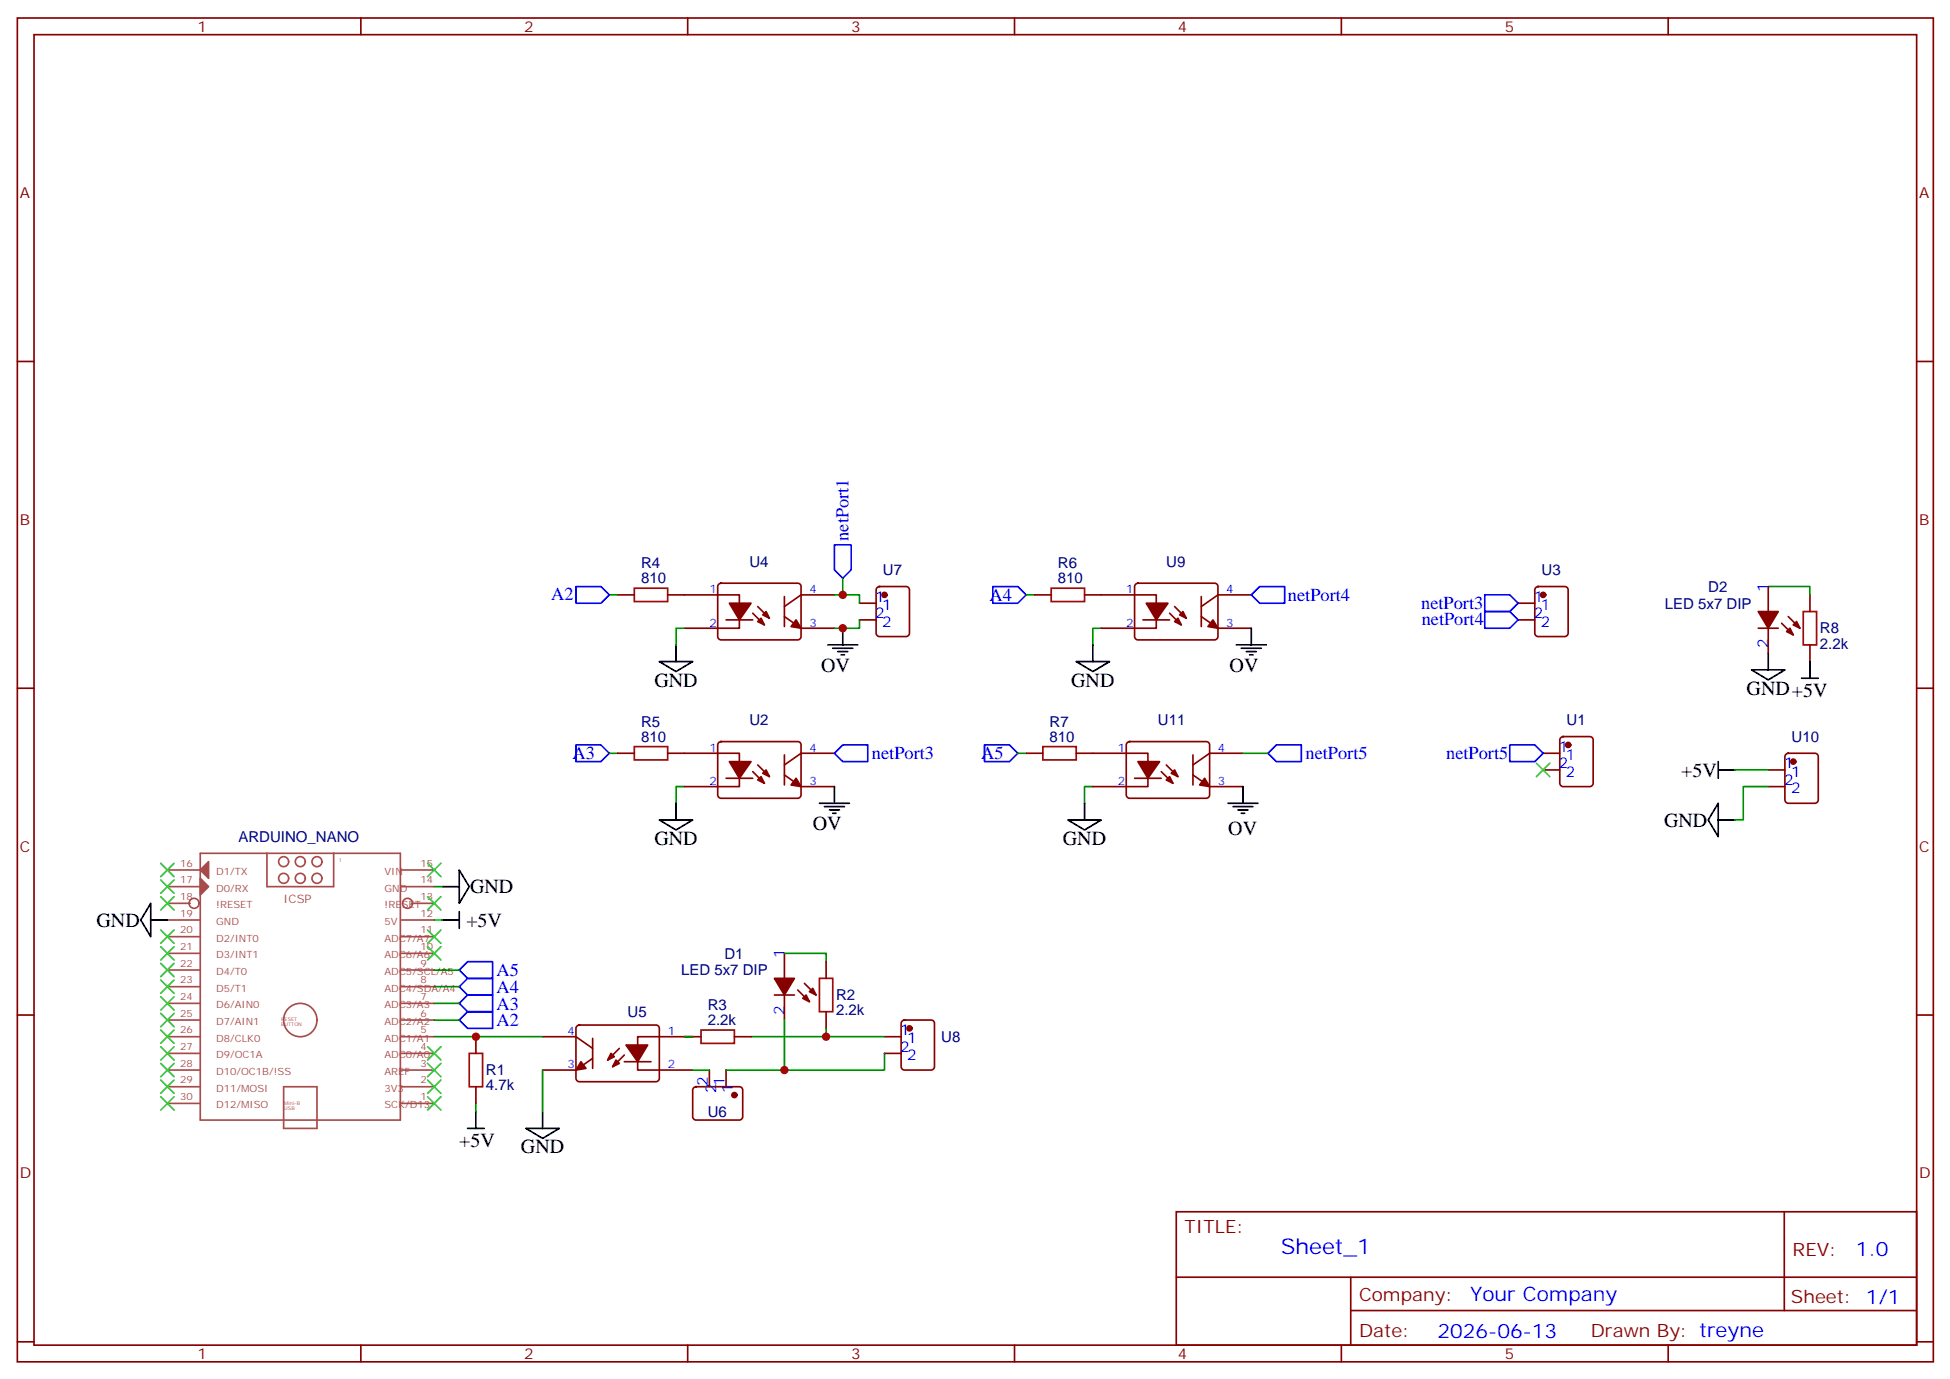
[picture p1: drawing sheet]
<svg xmlns="http://www.w3.org/2000/svg" width="413mm" height="292mm" viewBox="0 0 413 292" stroke-linecap="round" stroke-linejoin="round" font-family="sans-serif">
<g fill="none" stroke="#870000" stroke-width=".35">
<path d="M3.7 3.8h405.3v284.3h-405.3zM7.2 7.3h398.3v277.3h-398.3zM76.3 3.8v3.5M145.5 3.8v3.5M214.6 3.8v3.5M283.8 3.8v3.5M352.9 3.8v3.5M3.7 76.5h3.5M405.5 76.5h3.5M130.7 125.9h3.5M141.3 125.9h15.1v7h-11.6M152.1 123.6l.4-.2h16.3a.71 .71 0 0 1 .7 .7v10.6a.76 .76 0 0 1-.7 .7h-16.3a.76 .76 0 0 1-.7-.7v-10.6z"/>
<path d="M153.6 131.2h5.6M159.2 129.8l2.5 2.4M160.3 128.3l2.5 2.5M165.9 126.2v6.4M165.9 130.5l3.6 2.4h7M176.5 125.9h-7l-3.6 2.4M181.8 131.2h3.5M181.8 127.6h3.5M185.6 124.3l.5-.2h5.6a.71 .71 0 0 1 .7 .7v9.2a.76 .76 0 0 1-.7 .7h-5.6a.76 .76 0 0 1-.8-.7v-9.2zM218.9 125.9h3.5M229.4 125.9h15.2v7h-11.6M240.3 123.6l.4-.2h16.3a.71 .71 0 0 1 .7 .7v10.6a.76 .76 0 0 1-.7 .7h-16.3a.76 .76 0 0 1-.7-.7v-10.6z"/>
<path d="M241.8 131.2h5.6M247.4 129.8l2.5 2.4M248.5 128.3l2.5 2.5M254.1 130.5l3.6 2.4h7M254.1 126.2v6.4M264.7 125.9h-7l-3.6 2.4M321.2 131.2h3.5M321.2 127.6h3.5M324.9 124.3l.5-.2h5.6a.71 .71 0 0 1 .8 .7v9.2a.76 .76 0 0 1-.8 .7h-5.6a.76 .76 0 0 1-.7-.7v-9.2zM372 132.9h4.2M374.1 124.1v5.3M374.1 132.9v5.3"/>
<path d="M376.9 131.9l2.5 2.4M378.3 130.5l2.5 2.4M382.9 125.9v3.5M382.9 136.5v3.5M3.7 145.6h3.5M130.7 159.4h3.5M141.3 159.4h15.1v7h-11.6M152.1 157.1l.4-.2h16.3a.71 .71 0 0 1 .7 .7v10.6a.76 .76 0 0 1-.7 .7h-16.3a.76 .76 0 0 1-.7-.7v-10.6zM165.9 159.7v6.4M176.5 159.4h-7l-3.6 2.5M217.1 159.4h3.5M227.7 159.4h15.2v7h-11.7"/>
<path d="M238.5 157.1l.5-.2h16.2a.71 .71 0 0 1 .7 .7v10.6a.76 .76 0 0 1-.7 .7h-16.2a.76 .76 0 0 1-.7-.7v-10.6zM252.4 159.7v6.4M263 159.4h-7.1l-3.5 2.5M326.5 159.4h3.5M330.2 156.1l.5-.2h5.6a.71 .71 0 0 1 .7 .7v9.1a.76 .76 0 0 1-.7 .7h-5.6a.76 .76 0 0 1-.7-.7v-9.1zM377.8 159.6l.5-.2h5.7a.71 .71 0 0 1 .7 .7v9.2a.76 .76 0 0 1-.7 .7h-5.7a.76 .76 0 0 1-.7-.7v-9.2zM405.5 145.6h3.5M153.6 164.7h5.6M159.2 163.3l2.5 2.4M160.3 161.9l2.5 2.4M165.9 164l3.6 2.4h7M240 164.7h5.7"/>
<path d="M245.7 163.3l2.4 2.4M246.7 161.9l2.5 2.4M252.4 164l3.5 2.4h7.1M326.5 162.9h3.5M374.1 166.4h3.5M374.1 162.9h3.5M3.7 214.8h3.5M100.7 219.4v3.5M114.8 219.4h7l3.6 2.4M122.1 217.1l.5-.2h16.2a.71 .71 0 0 1 .7 .7v10.6a.76 .76 0 0 1-.7 .7h-16.2a.76 .76 0 0 1-.8-.7v-10.6zM125.4 219.7v6.4M148.3 219.4h-13.4v7h11.6"/>
<path d="M155.4 219.4h3.5M163.8 210.5h4.3M165.9 201.7v5.3M165.9 210.5v5.3M168.8 209.5l2.4 2.4M170.2 208.1l2.4 2.4M174.8 203.5v3.5M174.8 214.1v3.5M187.1 219.4h3.5M190.9 216l.4-.2h5.7a.71 .71 0 0 1 .7 .7v9.2a.76 .76 0 0 1-.7 .7h-5.7a.76 .76 0 0 1-.7-.7v-9.2zM405.5 214.8h3.5M100.7 229.9v3.6"/>
<path d="M125.4 223.9l-3.6 2.5h-7M131 221.8l-2.4 2.5M132.1 224.6h5.6M132.1 223.2l-2.5 2.5M146.8 230.1l.4-.2h9.2a.71 .71 0 0 1 .7 .7v5.7a.76 .76 0 0 1-.7 .7h-9.2a.76 .76 0 0 1-.7-.7v-5.7zM150.1 226.4v3.5M153.6 226.4v3.5M187.1 222.9h3.5M248.8 256.4h156.7v28.2h-156.7zM377.5 256.4v20.9M248.9 270.2h156.5M285.8 277.3h119.6"/>
<path d="M285.8 270.2v14.2M3.7 283.9h3.5M76.3 284.6v3.5M145.5 284.6v3.5M214.6 284.6v3.5M283.8 284.6v3.5M352.9 284.6v3.5M405.5 283.9h3.5"/>
</g>
<g fill="none" stroke="#a64a4a" stroke-width=".35">
<path d="M35.4 187.6h7M35.4 191.1h4.8M35.4 194.7h7M35.4 198.2h7M35.4 184.1h7M42.4 180.6h42.3v56.4h-42.3zM56.5 180.6v7h14.1v-7M61.1 185.8a1.06 1.06 0 0 0-1.5-.9 1.06 1.06 0 0 0-.3 1.7 1.06 1.06 0 0 0 1.7-.4l.1-.3M61.1 182.3a1.06 1.06 0 0 0-1.5-.9 1.06 1.06 0 0 0-.3 1.7 1.06 1.06 0 0 0 1.7-.4l.1-.4M84.9 187.6h7M84.9 194.7h7M84.9 198.2h7"/>
<path d="M84.9 184.1h7M87 191.1h4.9M35.4 219.4h7M35.4 215.8h7M35.4 212.3h7M35.4 208.8h7M35.4 205.2h7M35.4 201.7h7M84.9 219.4h7M84.9 215.8h7M84.9 212.3h7M84.9 208.8h7"/>
<path d="M84.9 205.2h7M84.9 201.7h7M35.4 229.9h7M35.4 222.9h7M35.4 226.4h7M35.4 233.5h7M60 229.9h7.1v8.9h-7.1zM84.9 229.9h7M84.9 222.9h7M84.9 226.4h7M84.9 233.5h7"/>
<circle cx="41.1" cy="191.1" r="1.06"/>
<circle cx="63.5" cy="182.3" r="1.06"/>
<circle cx="63.5" cy="185.8" r="1.06"/>
<circle cx="67.1" cy="185.8" r="1.06"/>
<circle cx="67.1" cy="182.3" r="1.06"/>
<circle cx="86.2" cy="191.1" r="1.06"/>
<circle cx="63.5" cy="215.8" r="3.5"/>
</g>
<g fill="#a64a4a" stroke="#a64a4a" stroke-width=".35">
<path d="M42.4 184.1l1.7-1.8v3.5z"/>
<path d="M42.4 185.8l1.7 1.8-1.7 1.8z"/>
</g>
<g fill="#870000" stroke="#870000" stroke-width=".35">
<path d="M154.3 127.6h4.6l-2.5 3.6z"/>
<path d="M161.4 130.1l.7-.7 .7 1.4z"/>
<path d="M160.3 131.5l.7-.7 .7 1.4z"/>
<path d="M168.4 131.2l1.1 1.7-2.1-.3z"/>
<path d="M132.4 221.1h4.6l-2.1 3.5z"/>
<path d="M129.3 222.9l.7 .7-1.4 .7z"/>
<path d="M130.3 224.3l.7 .7-1.4 .7z"/>
<path d="M122.9 224.6l1.1 1.5-2.2 .3z"/>
<path d="M163.8 207h4.3l-2.2 3.5z"/>
<path d="M169.8 211.2l.7-.7 .7 1.4z"/>
<path d="M171.2 209.8l.7-.7 .7 1.4z"/>
<path d="M154.3 161.1h4.6l-2.5 3.6z"/>
<path d="M161.4 163.6l.7-.7 .7 1.4z"/>
<path d="M160.3 165l.7-.7 .7 1.4z"/>
<path d="M168.4 164.7l1.1 1.7-2.1-.3z"/>
<path d="M242.5 127.6h4.6l-2.5 3.6z"/>
<path d="M249.6 130.1l.7-.7 .7 1.4z"/>
<path d="M248.5 131.5l.7-.7 .7 1.4z"/>
<path d="M256.6 131.2l1.1 1.7-2.1-.3z"/>
<path d="M240.7 161.1h4.6l-2.4 3.6z"/>
<path d="M247.8 163.6l.7-.7 .7 1.4z"/>
<path d="M246.7 165l.7-.7 .7 1.4z"/>
<path d="M254.8 164.7l1.1 1.7-2.1-.3z"/>
<path d="M372 129.4h4.2l-2.1 3.5z"/>
<path d="M378 133.6l.7-.7 .7 1.4z"/>
<path d="M380.1 131.5l.7 1.4-1.4-.7z"/>
<circle cx="155.4" cy="231.7" r=".53"/>
<circle cx="187.1" cy="125.9" r=".53"/>
<circle cx="192.4" cy="217.6" r=".53"/>
<circle cx="331.8" cy="157.6" r=".53"/>
<circle cx="326.5" cy="125.9" r=".53"/>
<circle cx="379.4" cy="161.1" r=".53"/>
</g>
<g fill="none" stroke="#000" stroke-width=".35">
<path d="M139.5 140h7l-3.5 2.1zM143 136.5v3.5M175.1 136.5h6.4M176.2 137.2h4.2M177.2 137.9h2.2M177.9 138.6h.7M178.3 132.9v3.6M227.7 140h7l-3.5 2.1zM231.2 136.5v3.5M261.5 136.5h6.4M262.6 137.2h4.2M263.7 137.9h2.1"/>
<path d="M264.4 138.6h.7M264.7 132.9v3.6M374.1 138.2v3.5M382.9 140v3.5M370.6 141.7h7l-3.5 2.2zM381.1 143.5h3.6M139.5 173.5h7l-3.5 2.1zM143 170v3.5M173.4 170h6.3M174.4 170.7h4.2M175.5 171.4h2.1M176.2 172.1h.7"/>
<path d="M176.5 166.4v3.6M225.9 173.5h7.1l-3.6 2.1zM229.4 170v3.5M259.8 170h6.3M260.8 170.7h4.3M261.9 171.4h2.1M262.6 172.1h.7M263 166.4v3.6M363.5 170v7l-2.1-3.5zM363.5 162.9h3.5M363.5 161.1v3.6M363.5 173.5h3.5"/>
<path d="M31.9 191.1v7.1l-2.1-3.5zM31.9 194.7h3.5M93.6 187.6h3.6M93.6 194.7h3.6M97.2 184.1l2.1 3.5-2.1 3.5zM97.2 192.9v3.5M98.9 238.8h3.5M100.7 235.2v3.6M111.3 238.8h7l-3.5 2.1zM114.8 235.2v3.6"/>
</g>
<g fill="none" stroke="#008700" stroke-width=".35">
<path d="M128.9 125.9h1.8M144.8 132.9h-1.8v3.6M176.5 125.9h5.3v1.7M178.3 122.3v3.6M181.8 131.2v1.7h-5.3M217.1 125.9h1.8M233 132.9h-1.8v3.6M374.1 124.1h8.8v1.8M128.9 159.4h1.8M215.3 159.4h1.8M263 159.4h5.3M144.8 166.4h-1.8v3.6"/>
<path d="M231.2 166.4h-1.8v3.6M367 162.9h7.1M374.1 166.4h-5.3v7.1h-1.8M91.9 187.6h1.7M91.9 194.7h1.7M91.9 219.4h22.9M91.9 215.8h5.3M91.9 212.3h5.3M91.9 208.8h5.3M91.9 205.2h5.3M144.8 219.4h1.7M158.9 219.4h28.2"/>
<path d="M165.9 201.7h8.9v1.8M165.9 215.8v10.6M174.8 217.6v1.8M100.7 233.5v1.7M114.8 226.4v8.8M146.5 226.4h3.6M187.1 222.9v3.5h-33.5"/>
</g>
<path d="M134.2 124.5h7.1v2.8h-7.1zM222.4 124.5h7v2.8h-7zM381.5 129.4h2.8v7.1h-2.8zM134.2 158h7.1v2.8h-7.1zM220.6 158h7.1v2.8h-7.1zM148.3 217.9h7.1v2.9h-7.1zM173.4 207h2.8v7.1h-2.8zM99.3 222.9h2.8v7h-2.8z" fill="none" stroke="#a10000" stroke-width=".35"/>
<g fill="none" stroke="#00f" stroke-width=".35">
<path d="M176.5 115.3h3.6v5.3l-1.8 1.7-1.8-1.7zM121.8 124.1h5.3l1.8 1.8-1.8 1.7h-5.3zM210 124.1h5.3l1.8 1.8-1.8 1.7h-5.3zM266.5 124.1h5.3v3.5h-5.3l-1.8-1.7zM314.1 125.9h5.3l1.8 1.7-1.8 1.8h-5.3zM314.1 129.4h5.3l1.8 1.8-1.8 1.7h-5.3zM121.8 157.6h5.3l1.8 1.8-1.8 1.7h-5.3zM176.5 159.4l1.8-1.8h5.3v3.5h-5.3zM208.3 157.6h5.3l1.7 1.8-1.7 1.7h-5.3zM270 157.6h5.3v3.5h-5.3l-1.7-1.7zM319.4 157.6h5.3l1.8 1.8-1.8 1.7h-5.3zM97.2 215.8l1.7-1.7h5.3v3.5h-5.3z"/>
<path d="M97.2 208.8l1.7-1.8h5.3v3.5h-5.3zM97.2 205.2l1.7-1.7h5.3v3.5h-5.3zM98.9 210.5h5.3v3.6h-5.3l-1.7-1.8z"/>
</g>
<g fill="none" stroke="#3c3" stroke-width=".35">
<path d="M325 161.5l2.9 2.8M327.9 161.5l-2.9 2.8M34 196.8l2.8 2.8M34 189.7l2.8 2.8M34 186.2l2.8 2.8M34 182.7l2.8 2.8M36.8 196.8l-2.8 2.8M36.8 189.7l-2.8 2.8M36.8 186.2l-2.8 2.8M36.8 182.7l-2.8 2.8M90.5 196.8l2.8 2.8M90.5 189.7l2.8 2.8"/>
<path d="M90.5 182.7l2.8 2.8M93.3 196.8l-2.8 2.8M93.3 189.7l-2.8 2.8M93.3 182.7l-2.8 2.8M34 217.9l2.8 2.9M34 214.4l2.8 2.8M34 210.9l2.8 2.8M34 207.4l2.8 2.8M34 203.8l2.8 2.9M34 200.3l2.8 2.8M36.8 217.9l-2.8 2.9M36.8 214.4l-2.8 2.8"/>
<path d="M36.8 210.9l-2.8 2.8M36.8 207.4l-2.8 2.8M36.8 203.8l-2.8 2.9M36.8 200.3l-2.8 2.8M90.5 200.3l2.8 2.8M93.3 200.3l-2.8 2.8M34 232.1l2.8 2.8M34 228.5l2.8 2.9M34 225l2.8 2.8M34 221.5l2.8 2.8M36.8 232.1l-2.8 2.8M36.8 228.5l-2.8 2.9"/>
<path d="M36.8 225l-2.8 2.8M36.8 221.5l-2.8 2.8M90.5 221.5l2.8 2.8M90.5 225l2.8 2.8M90.5 232.1l2.8 2.8M90.5 228.5l2.8 2.9M93.3 221.5l-2.8 2.8M93.3 225l-2.8 2.8M93.3 232.1l-2.8 2.8M93.3 228.5l-2.8 2.9"/>
</g>
<g fill="#c00">
<circle cx="100.7" cy="219.4" r=".88"/>
<circle cx="165.9" cy="226.4" r=".88"/>
<circle cx="174.8" cy="219.4" r=".88"/>
<circle cx="178.3" cy="132.9" r=".88"/>
<circle cx="178.3" cy="125.9" r=".88"/>
</g>
<text font-size="4.6" fill="#00f" x="270.9" y="265.4">Sheet_1</text>
<g font-size="4.2">
<text x="173.7" y="142.1">OV</text>
<text x="260.1" y="142.1">OV</text>
<text x="138.4" y="145.3">GND</text>
<text x="226.6" y="145.3">GND</text>
<text x="369.5" y="147">GND+5V</text>
<text x="355.6" y="164.3">+5V</text>
<text x="138.4" y="178.8">GND</text>
<text x="171.9" y="175.6">OV</text>
<text x="224.9" y="178.8">GND</text>
<text x="259.8" y="176.7">OV</text>
<text x="352" y="174.9">GND</text>
<text x="99.4" y="189">GND</text>
<text x="20.4" y="196.1">GND</text>
<text x="98.7" y="196.1">+5V</text>
<text x="97.2" y="242.6">+5V</text>
<text x="110.2" y="244.1">GND</text>
</g>
<g font-size="4.2" fill="#00f">
<text x="392.6" y="265.7">1.0</text>
<text x="311" y="275.2">Your Company</text>
<text x="304.1" y="283">2026-06-13</text>
</g>
<g font-size="3.9" fill="#00f">
<text x="179.5" y="114.4" transform="rotate(-90 179.5 114.4)">netPort1</text>
<text x="116.6" y="127">A2</text>
<text x="209.3" y="127.1">A4</text>
<text x="272.5" y="127.2">netPort4</text>
<text x="300.7" y="128.9">netPort3</text>
<text x="300.8" y="132.3">netPort4</text>
<text x="121.1" y="160.6">A3</text>
<text x="184.5" y="160.6">netPort3</text>
<text x="207.6" y="160.7">A5</text>
<text x="276.2" y="160.6">netPort5</text>
<text x="306" y="160.7">netPort5</text>
<text x="105" y="206.6">A5</text>
<text x="105" y="213.7">A3</text>
<text x="105" y="210.1">A4</text>
<text x="105" y="217.2">A2</text>
</g>
<g font-size="3.9" fill="#800">
<text x="250.6" y="261">TITLE:</text>
<text x="379.2" y="265.7">REV:</text>
<text x="287.5" y="275.2">Company:</text>
<text x="378.9" y="275.8">Sheet: 1/1</text>
<text x="287.5" y="282.9">Date:</text>
<text x="336.6" y="282.9">Drawn By: treyne</text>
</g>
<g font-size="3.2" fill="#800">
<text x="41.8" y="6.8">1</text>
<text x="110.9" y="6.8">2</text>
<text x="180.1" y="6.8">3</text>
<text x="249.2" y="6.8">4</text>
<text x="318.3" y="6.8">5</text>
<text x="4.2" y="41.9">A</text>
<text x="406" y="41.9">A</text>
<text x="4.2" y="111.1">B</text>
<text x="406" y="111.1">B</text>
<text x="4.2" y="180.2">C</text>
<text x="406" y="180.2">C</text>
<text x="4.2" y="249.3">D</text>
<text x="406" y="249.3">D</text>
<text x="41.8" y="287.6">1</text>
<text x="110.9" y="287.6">2</text>
<text x="180.1" y="287.6">3</text>
<text x="249.2" y="287.6">4</text>
<text x="318.3" y="287.6">5</text>
</g>
<g font-size="3.2" fill="#000080">
<text x="158.6" y="120">U4</text>
<text x="246.7" y="120">U9</text>
<text x="135.6" y="123.4">810</text>
<text x="135.6" y="120.2">R4</text>
<text x="186.8" y="121.8">U7</text>
<text x="223.8" y="123.4">810</text>
<text x="223.8" y="120.2">R6</text>
<text x="326.1" y="121.8">U3</text>
<text x="361.4" y="125.3">D2</text>
<text x="352.2" y="128.8">LED 5x7 DIP</text>
<text x="385" y="137.3">2.2k</text>
<text x="385" y="134">R8</text>
<text x="135.6" y="153.7">R5</text>
<text x="158.6" y="153.5">U2</text>
<text x="222.1" y="153.7">R7</text>
<text x="245" y="153.5">U11</text>
<text x="331.4" y="153.5">U1</text>
<text x="135.6" y="156.9">810</text>
<text x="222.1" y="156.9">810</text>
<text x="379" y="157">U10</text>
<text x="50.4" y="178.1">ARDUINO_NANO</text>
<text x="153.3" y="202.9">D1</text>
<text x="144.1" y="206.4">LED 5x7 DIP</text>
<text x="132.8" y="215.2">U5</text>
<text x="149.7" y="213.7">R3</text>
<text x="176.9" y="214.9">2.2k</text>
<text x="176.9" y="211.7">R2</text>
<text x="149.7" y="216.9">2.2k</text>
<text x="199.1" y="220.5">U8</text>
<text x="102.8" y="227.5">R1</text>
<text x="102.8" y="230.7">4.7k</text>
<text x="149.7" y="236.4">U6</text>
</g>
<g font-size="3.2" fill="#00f">
<text x="374.1" y="125.2" transform="rotate(-90 374.1 125.2)">1</text>
<text x="185.2" y="127.3">1</text>
<text x="185.2" y="130.8">2</text>
<text x="186.7" y="129">1</text>
<text x="324.5" y="127.3">1</text>
<text x="324.5" y="130.8">2</text>
<text x="326" y="129">1</text>
<text x="186.7" y="132.6">2</text>
<text x="326" y="132.6">2</text>
<text x="374.1" y="137.2" transform="rotate(-90 374.1 137.2)">2</text>
<text x="329.8" y="159">1</text>
<text x="331.3" y="160.8">1</text>
<text x="329.8" y="162.6">2</text>
<text x="331.3" y="164.3">2</text>
<text x="377.4" y="162.6">1</text>
<text x="377.4" y="166.1">2</text>
<text x="378.9" y="164.3">1</text>
<text x="378.9" y="167.9">2</text>
<text x="165.9" y="202.8" transform="rotate(-90 165.9 202.8)">1</text>
<text x="165.9" y="214.8" transform="rotate(-90 165.9 214.8)">2</text>
<text x="190.5" y="219">1</text>
<text x="191.9" y="220.8">1</text>
<text x="190.5" y="222.5">2</text>
<text x="191.9" y="224.3">2</text>
<text x="149.7" y="229.8" transform="rotate(-90 149.7 229.8)">2</text>
<text x="151.5" y="231.2" transform="rotate(-90 151.5 231.2)">2</text>
<text x="153.2" y="229.8" transform="rotate(-90 153.2 229.8)">1</text>
<text x="155" y="231.2" transform="rotate(-90 155 231.2)">1</text>
</g>
<g font-size="2.5" fill="#00f">
<text x="150.1" y="125.5">1</text>
<text x="171.2" y="125.5">4</text>
<text x="238.3" y="125.5">1</text>
<text x="259.4" y="125.5">4</text>
<text x="150.1" y="132.6">2</text>
<text x="171.2" y="132.6">3</text>
<text x="238.3" y="132.6">2</text>
<text x="259.4" y="132.6">3</text>
<text x="150.1" y="159">1</text>
<text x="171.2" y="159">4</text>
<text x="236.5" y="159">1</text>
<text x="257.7" y="159">4</text>
<text x="150.1" y="166.1">2</text>
<text x="171.2" y="166.1">3</text>
<text x="236.5" y="166.1">2</text>
<text x="257.7" y="166.1">3</text>
<text x="120.1" y="219">4</text>
<text x="141.3" y="219">1</text>
<text x="120.1" y="226.1">3</text>
<text x="141.3" y="226.1">2</text>
</g>
<text font-size="2.5" fill="#a54b4b" x="60" y="191.1">ICSP</text>
<g font-size="2.1" fill="#a54b4b">
<text x="38.1" y="183.4">16</text>
<text x="45.7" y="185.1">D1/TX</text>
<text x="81.3" y="185.1">VIN</text>
<text x="89" y="183.4">15</text>
<text x="38.1" y="190.4">18</text>
<text x="38.1" y="186.9">17</text>
<text x="45.7" y="188.6">D0/RX</text>
<text x="81.3" y="188.6">GND</text>
<text x="89" y="190.4">13</text>
<text x="89" y="186.9">14</text>
<text x="38.1" y="197.5">20</text>
<text x="38.1" y="194">19</text>
<text x="45.7" y="192.2">!RESET</text>
<text x="45.7" y="195.7">GND</text>
<text x="81.3" y="192.2">!RESET</text>
<text x="81.3" y="195.7">5V</text>
<text x="89" y="194">12</text>
<text x="89" y="197.5">11</text>
<text x="38.1" y="201">21</text>
<text x="45.7" y="199.2">D2/INT0</text>
<text x="45.7" y="202.8">D3/INT1</text>
<text x="81.3" y="202.8">ADC6/A6</text>
<text x="81.3" y="199.2">ADC7/A7</text>
<text x="89" y="201">10</text>
<text x="38.1" y="204.6">22</text>
<text x="38.1" y="208.1">23</text>
<text x="45.7" y="206.3">D4/T0</text>
<text x="45.7" y="209.8">D5/T1</text>
<text x="81.3" y="209.8">ADC4/SDA/A4</text>
<text x="81.3" y="206.3">ADC5/SCL/A5</text>
<text x="89" y="208.1">8</text>
<text x="89" y="204.6">9</text>
<text x="38.1" y="211.6">24</text>
<text x="38.1" y="215.1">25</text>
<text x="45.7" y="213.3">D6/AIN0</text>
<text x="81.3" y="213.3">ADC3/A3</text>
<text x="89" y="215.1">6</text>
<text x="89" y="211.6">7</text>
<text x="38.1" y="218.7">26</text>
<text x="45.7" y="216.9">D7/AIN1</text>
<text x="45.7" y="220.4">D8/CLK0</text>
<text x="81.3" y="220.4">ADC1/A1</text>
<text x="81.3" y="216.9">ADC2/A2</text>
<text x="89" y="218.7">5</text>
<text x="38.1" y="222.2">27</text>
<text x="38.1" y="225.7">28</text>
<text x="45.7" y="223.9">D9/OC1A</text>
<text x="45.7" y="227.5">D10/OC1B/!SS</text>
<text x="81.3" y="223.9">ADC0/A0</text>
<text x="81.3" y="227.5">AREF</text>
<text x="89" y="222.2">4</text>
<text x="89" y="225.7">3</text>
<text x="38.1" y="229.2">29</text>
<text x="38.1" y="232.8">30</text>
<text x="45.7" y="231">D11/MOSI</text>
<text x="81.3" y="231">3V3</text>
<text x="89" y="229.2">2</text>
<text x="89" y="232.8">1</text>
<text x="45.7" y="234.5">D12/MISO</text>
<text x="81.3" y="234.5">SCK/D13</text>
</g>
<g font-size="1.1" fill="#a54b4b">
<text x="71.7" y="182.3">1</text>
<text x="59.5" y="216.1">RESET</text>
<text x="59.5" y="217.1">BUTTON</text>
<text x="60.1" y="233.7">Mini-B</text>
<text x="60.1" y="234.8">USB</text>
</g>
</svg>
